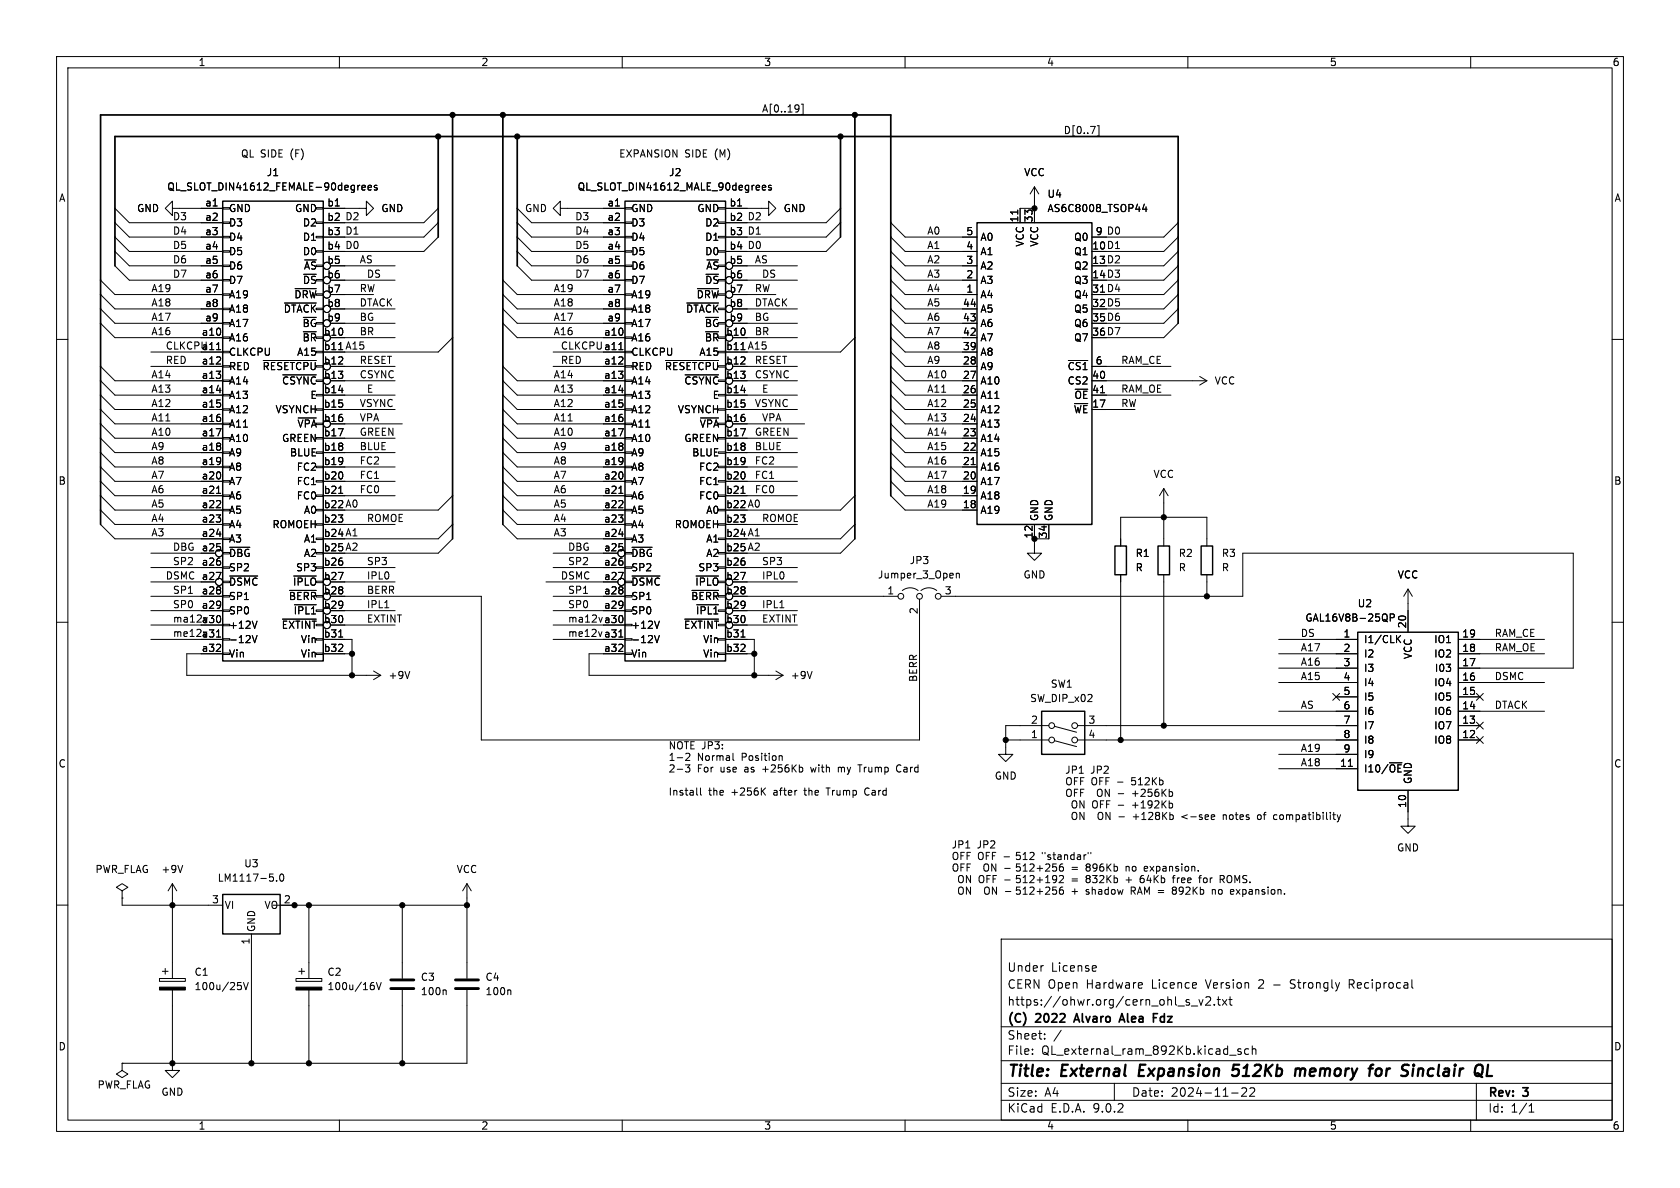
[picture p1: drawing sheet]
<svg xmlns="http://www.w3.org/2000/svg" width="297mm" height="210mm" viewBox="0 0 297 210" stroke-linecap="round" stroke-linejoin="round" font-family="sans-serif">
<g fill="none" stroke="#000" stroke-width=".18">
<path d="M10 10h277v190h-277zM12 12h273v186h-273zM60 10v2M110 10v2M141.2 18.7v.8M141.3 19.1l-.1 .1M141.7 18.4h.3v1.8h-.3M160 10v2M210 10v2M260 10v2M20.3 36.8l2.6 2.6h16.5M20.3 39.4l2.6 2.5h16.5"/>
<path d="M30.5 36.8v-1.2l-1.3 1.2 1.3 1.3v-1.3h8.9M39.4 36.7h1.2v.3h-1.2zM39.4 39.2h1.2v.3h-1.2zM55.9 36.7h1.2v.3h-1.2zM55.9 39.2h1.2v.3h-1.2zM57.1 36.8h7.7v-1.2l1.2 1.2-1.2 1.3v-1.3M64 33.2l.6-.1-.1-.3h-.3l-.2 .1v.6h.5M65.1 33.2l.6-.1-.1-.3h-.3l-.2 .1v.6h.5M66.6 32.8h-.3l-.1 .1v.2l.4 .1v.3h-.4M77.5 36.8l-2.6 2.6h-17.8M77.5 39.4l-2.6 2.5h-17.8M91.4 36.8l2.6 2.6h16.5"/>
<path d="M91.4 39.4l2.6 2.5h16.5M99.1 36.8v-1.2l-1.3 1.2 1.3 1.3v-1.3h11.4M110.5 36.7h1.3v.3h-1.3zM110.5 39.2h1.3v.3h-1.3zM127 36.7h1.3v.3h-1.3zM127 39.2h1.3v.3h-1.3zM128.3 36.8h7.6v-1.2l1.3 1.2-1.3 1.3v-1.3M134.8 33.2l.6-.1-.1-.3h-.3l-.2 .1v.6h.5M136.3 32.8h-.3l-.1 .1v.2l.4 .1v.3h-.4M148.6 36.8l-2.6 2.6h-17.7M148.6 39.4l-2.6 2.5h-17.7M157.5 39.4l2.5 2.5h12.7"/>
<path d="M179.9 37.1v.8M182.9 36.8h-2.6v2.6M182.9 33v6.4M182.9 33l-.8 1.3M182.9 33l.7 1.3M194 22.2h.3v1.8h-.3M202.3 36.1l-.3 .9h.8M202.6 36.6v.8M208.3 39.4l-2.6 2.5h-12.7M17.8 49.5l2.5 2.6h19.1M17.8 52.1l2.5 2.5h19.1M17.8 54.6l2.5 2.6h19.1"/>
<path d="M17.8 57.2l2.5 2.5h19.1M20.3 41.9l2.6 2.6h16.5M20.3 44.5l2.6 2.5h16.5M20.3 47l2.6 2.5h16.5M39.4 41.8h1.2v.2h-1.2zM39.4 44.3h1.2v.3h-1.2zM39.4 46.9h1.2v.2h-1.2zM39.4 49.4h1.2v.3h-1.2zM39.4 51.9h1.2v.3h-1.2zM39.4 54.5h1.2v.2h-1.2zM39.4 57h1.2v.3h-1.2zM39.4 59.6h1.2v.2h-1.2z"/>
<path d="M50.3 53.6h5.6M52.2 51h3.7M55.9 41.8h1.2v.2h-1.2zM55.9 44.3h1.2v.3h-1.2zM58.4 47h11.4M58.4 49.5h11.4M58.4 52.1h7.6M58.4 54.6h11.4M58.4 57.2h11.4M58.4 59.7h11.4M77.5 41.9l-2.6 2.6h-17.8M80 59.7l-2.5 2.5h-20.4"/>
<path d="M88.9 49.5l2.5 2.6h19.1M88.9 52.1l2.5 2.5h19.1M88.9 54.6l2.5 2.6h19.1M88.9 57.2l2.5 2.5h19.1M91.4 41.9l2.6 2.6h16.5M91.4 44.5l2.6 2.5h16.5M91.4 47l2.6 2.5h16.5M110.5 41.8h1.3v.2h-1.3zM110.5 44.3h1.3v.3h-1.3zM110.5 46.9h1.3v.2h-1.3zM110.5 49.4h1.3v.3h-1.3zM110.5 51.9h1.3v.3h-1.3z"/>
<path d="M110.5 54.5h1.3v.2h-1.3zM110.5 57h1.3v.3h-1.3zM110.5 59.6h1.3v.2h-1.3zM121.4 53.6h5.6M123.3 51h3.7M127 41.8h1.3v.2h-1.3zM127 44.3h1.3v.3h-1.3zM129.5 47h11.5M129.5 49.5h11.5M129.5 52.1h7.7M129.5 54.6h11.5M129.5 57.2h11.5"/>
<path d="M129.5 59.7h11.5M148.6 41.9l-2.6 2.6h-17.7M151.1 59.7l-2.5 2.5h-20.3M157.5 41.9l2.5 2.6h12.7M157.5 44.5l2.5 2.5h12.7M157.5 47l2.5 2.5h12.7M157.5 49.5l2.5 2.6h12.7M157.5 52.1l2.5 2.5h12.7M157.5 54.6l2.5 2.6h12.7M157.5 57.2l2.5 2.5h12.7M157.5 59.7l2.5 2.5h12.7M208.3 41.9l-2.6 2.6h-10.1"/>
<path d="M208.3 44.5l-2.6 2.5h-10.1M208.3 47l-2.6 2.5h-10.1M208.3 49.5l-2.6 2.6h-10.1M208.3 52.1l-2.6 2.5h-10.1M208.3 54.6l-2.6 2.6h-10.1M208.3 57.2l-2.6 2.5h-10.1M10 60h2M17.8 64.8l2.5 2.5h19.1M17.8 67.3l2.5 2.6h19.1M17.8 69.9l2.5 2.5h19.1M17.8 72.4l2.5 2.5h19.1M17.8 74.9l2.5 2.6h19.1"/>
<path d="M17.8 77.5l2.5 2.5h19.1M26.7 62.2h12.7M26.7 64.8h12.7M38.3 61.8h.7M39.4 62.1h1.2v.3h-1.2zM39.4 64.6h1.2v.3h-1.2zM39.4 67.2h1.2v.2h-1.2zM39.4 69.7h1.2v.3h-1.2zM39.4 72.3h1.2v.2h-1.2zM39.4 74.8h1.2v.3h-1.2zM39.4 77.3h1.2v.3h-1.2zM39.4 79.9h1.2v.2h-1.2z"/>
<path d="M46.5 63.7h9.4M50 66.3h5.9M52.7 73.9h3.2M55.9 62.1h1.2v.3h-1.2zM55.9 69.7h1.2v.3h-1.2zM55.9 72.3h1.2v.2h-1.2zM55.9 77.3h1.2v.3h-1.2zM55.9 79.9h1.2v.2h-1.2zM57.1 69.9h12.7M57.1 72.4h12.7M57.1 77.5h12.7M58.4 64.8h11.4"/>
<path d="M58.4 67.3h11.4M58.4 74.9h12.7M88.9 64.8l2.5 2.5h19.1M88.9 67.3l2.5 2.6h19.1M88.9 69.9l2.5 2.5h19.1M88.9 72.4l2.5 2.5h19.1M88.9 74.9l2.5 2.6h19.1M88.9 77.5l2.5 2.5h19.1M97.8 62.2h12.7M97.8 64.8h12.7M109.4 61.8h.7M110.5 62.1h1.3v.3h-1.3z"/>
<path d="M110.5 64.6h1.3v.3h-1.3zM110.5 67.2h1.3v.2h-1.3zM110.5 69.7h1.3v.3h-1.3zM110.5 72.3h1.3v.2h-1.3zM110.5 74.8h1.3v.3h-1.3zM110.5 77.3h1.3v.3h-1.3zM110.5 79.9h1.3v.2h-1.3zM117.7 63.7h9.3M121.1 66.3h5.9M123.8 73.9h3.2M127 62.1h1.3v.3h-1.3zM127 69.7h1.3v.3h-1.3z"/>
<path d="M127 72.3h1.3v.2h-1.3zM127 77.3h1.3v.3h-1.3zM127 79.9h1.3v.2h-1.3zM128.3 69.9h12.7M128.3 72.4h12.7M128.3 77.5h12.7M129.5 64.8h11.5M129.5 67.3h11.5M129.5 74.9h12.7M157.5 62.2l2.5 2.6h12.7M157.5 64.8l2.5 2.5h12.7M157.5 67.3l2.5 2.6h12.7"/>
<path d="M157.5 69.9l2.5 2.5h12.7M157.5 72.4l2.5 2.5h12.7M157.5 74.9l2.5 2.6h12.7M157.5 77.5l2.5 2.5h12.7M188.9 63.7h3.4M193 64.8h14M193 67.3h20.4M193 69.9h14M193 72.4h7.7M194.6 69.4h.7M212.1 66.5l1.3 .8M213.4 67.3l-1.3 .8"/>
<path d="M285 60h2M17.8 80l2.5 2.6h19.1M17.8 82.6l2.5 2.5h19.1M17.8 85.1l2.5 2.5h19.1M17.8 87.6l2.5 2.6h19.1M17.8 90.2l2.5 2.5h19.1M17.8 92.7l2.5 2.6h19.1M26.7 97.8h8.9M38.3 87.2h.7M39.4 82.4h1.2v.3h-1.2zM39.4 85h1.2v.2h-1.2zM39.4 87.5h1.2v.3h-1.2z"/>
<path d="M39.4 90h1.2v.3h-1.2zM39.4 92.6h1.2v.2h-1.2zM39.4 95.1h1.2v.3h-1.2zM39.4 97.7h1.2v.2h-1.2zM40.6 96.7h3.6M55.9 82.4h1.2v.3h-1.2zM55.9 85h1.2v.2h-1.2zM55.9 87.5h1.2v.3h-1.2zM55.9 90h1.2v.3h-1.2zM55.9 92.6h1.2v.2h-1.2zM55.9 95.1h1.2v.3h-1.2zM55.9 97.7h1.2v.2h-1.2z"/>
<path d="M57.1 80h12.7M57.1 82.6h12.7M57.1 85.1h12.7M57.1 87.6h12.7M57.1 92.7h12.7M59.9 87.2h.7M80 87.6l-2.5 2.6h-20.4M80 92.7l-2.5 2.6h-20.4M80 95.3l-2.5 2.5h-20.4M88.9 80l2.5 2.6h19.1M88.9 82.6l2.5 2.5h19.1M88.9 85.1l2.5 2.5h19.1"/>
<path d="M88.9 87.6l2.5 2.6h19.1M88.9 90.2l2.5 2.5h19.1M88.9 92.7l2.5 2.6h19.1M97.8 97.8h8.9M109.4 87.2h.7M110.5 82.4h1.3v.3h-1.3zM110.5 85h1.3v.2h-1.3zM110.5 87.5h1.3v.3h-1.3zM110.5 90h1.3v.3h-1.3zM110.5 92.6h1.3v.2h-1.3zM110.5 95.1h1.3v.3h-1.3zM110.5 97.7h1.3v.2h-1.3z"/>
<path d="M111.7 96.7h3.6M127 82.4h1.3v.3h-1.3zM127 85h1.3v.2h-1.3zM127 87.5h1.3v.3h-1.3zM127 90h1.3v.3h-1.3zM127 92.6h1.3v.2h-1.3zM127 95.1h1.3v.3h-1.3zM127 97.7h1.3v.2h-1.3zM128.3 80h12.7M128.3 82.6h12.7M128.3 85.1h12.7M128.3 87.6h12.7"/>
<path d="M128.3 92.7h12.7M131 87.2h.7M151.1 87.6l-2.5 2.6h-20.3M151.1 92.7l-2.5 2.6h-20.3M151.1 95.3l-2.5 2.5h-20.3M157.5 80l2.5 2.6h12.7M157.5 82.6l2.5 2.5h12.7M157.5 85.1l2.5 2.5h12.7M157.5 87.6l2.5 2.6h12.7M171.7 82.1h.7M182.9 92.7v5.1h1.2l-1.2 1.3-1.3-1.3h1.3M185.4 92.7v2.6h-2.5"/>
<path d="M198.1 96.5v-5.1h15.3v5.1M205.7 86.4l-.7 1.2M205.7 86.4l.8 1.2M205.7 86.4v10.1M10 110h2M26.7 100.3h12.7M26.7 105.4h12.7M26.7 108h12.7M26.7 110.5h12.7M26.7 113h12.7M26.7 102.9h8.9M38.3 112.6h.7"/>
<path d="M39.4 100.2h1.2v.3h-1.2zM39.4 102.7h1.2v.3h-1.2zM39.4 105.3h1.2v.2h-1.2zM39.4 107.8h1.2v.3h-1.2zM39.4 110.4h1.2v.2h-1.2zM39.4 112.9h1.2v.3h-1.2zM39.4 115.4h1.2v.3h-1.2zM39.4 115.6h-6.4v3.8h34.3M40.6 101.8h5M44.6 112.3l.4 1.3 .4-1.3M45.4 109.8l-.4 1.3M49.9 109.4h6"/>
<path d="M51.2 104.4h4.7M51.9 101.8h4M52 106.9h3.9M55.9 100.2h1.2v.3h-1.2zM55.9 112.9h1.2v.3h-1.2zM55.9 115.4h1.2v.3h-1.2zM57.1 100.3h12.7M57.1 113h5.1v6.4M57.1 115.6h5.1M58.4 105.4h26.7v25.4h77.5v-24.9M58.4 108h11.4M58.4 110.5h11.4"/>
<path d="M58.4 102.9h11.4M59.9 112.6h.7M66 118.6l1.3 .8M67.3 119.4l-1.3 .7M68 107.4h.7M72.4 118.7l-.4 1.3M96.5 102.9h10.2M97.8 100.3h12.7M97.8 105.4h12.7M97.8 108h12.7M97.8 110.5h12.7M97.8 113h12.7"/>
<path d="M109.4 112.6h.7M110.5 100.2h1.3v.3h-1.3zM110.5 102.7h1.3v.3h-1.3zM110.5 105.3h1.3v.2h-1.3zM110.5 107.8h1.3v.3h-1.3zM110.5 110.4h1.3v.2h-1.3zM110.5 112.9h1.3v.3h-1.3zM110.5 115.4h1.3v.3h-1.3zM110.5 115.6h-6.4v3.8h34.3M111.7 101.8h5M115.7 112.3l.4 1.3 .5-1.3M116.6 109.8l-.5 1.3"/>
<path d="M121.1 109.4h5.9M122.3 104.4h4.7M123 101.8h4M123.2 106.9h3.8M127 100.2h1.3v.3h-1.3zM127 112.9h1.3v.3h-1.3zM127 115.4h1.3v.3h-1.3zM128.3 100.3h12.7M128.3 113h5v6.4M128.3 115.6h5M129.5 105.4h29.2M129.5 108h11.5"/>
<path d="M129.5 110.5h11.5M129.5 102.9h11.5M131 112.6h.7M137.2 118.6l1.2 .8M137.9 107.4h.7M138.4 119.4l-1.2 .7M143.6 118.7l-.5 1.3M159.5 104.4a2.26 2.26 0 0 1 2.8 0M162.8 104.4a2.26 2.26 0 0 1 2.8 0M166.4 105.4h53.3v-7.6h58.4v20.3h-20.3M169.1 101.5l.1-.2 .3 .1 .1 .8M169.1 101.3v.9"/>
<path d="M198.1 101.6v29.2M205.7 101.6v26.7M213.4 101.6v3.8M226.1 113h13.9M226.1 115.6h13.9M226.1 118.1h13.9M245.2 109.9h.1M245.2 108.7v.9M245.8 109.2l.6-.1 .1-.1-.1-.3-.6-.2v1.3M247.1 112.9l.5 .7M247.6 112.3l-.7 .8M248.9 104.1l-.7 1.3"/>
<path d="M248.9 104.1l.8 1.3M248.9 104.1v7.7M257.8 113h15.2M257.8 115.6h15.2M285 110h2M121.2 135.2h.8l-.5 .5 .4 .1v.6l-.2 .1-.5-.1M121.9 133.3v.4l-.7 .7h.8M123.8 139.3v1.1l.2 .2M129.6 133.2v1l.2 .2M134.8 139.8l.5 .8M135.3 139.3l-.7 .7M137.9 133.6l.4 .2v.6"/>
<path d="M143.3 135.6l.2 .9M146 139.3h.8M148.2 135.6v.9M148.6 135.6l-.4 .1M151.7 135.2h.7M152 135.2v1.3M153.3 139.3a.68 .68 0 0 0-.4 .6 .68 .68 0 0 0 .4 .7M158.5 135.9l.2 .5 .3 .1 .3-.1M159.3 135.3l-.3-.1-.3 .1-.2 .4M177.8 130.8h7.6M185.4 128.3h-7.6v5.1h1.3l-1.3 1.2-1.3-1.2h1.3M186.4 130.9l3.9 1.1"/>
<path d="M186.4 128.4l3.9 1M190.5 130.8h49.5M190.5 128.3h49.5M226.1 120.7h13.9M226.1 125.7h13.9M226.1 133.4h13.9M226.1 135.9h13.9M235.6 122.6l1.2 1.2M236.2 123.2h3.8M236.8 122.6l-1.2 1.2M238.4 135.5h.7M248.9 139.7v6.4h1.3l-1.3 1.2-1.3-1.2h1.3"/>
<path d="M257.8 130.8h3.8M257.8 128.3h3.8M257.8 120.7h15.2M257.8 123.2h3.8M257.8 125.7h15.2M261 130.2l1.2 1.2M261 127.7l1.2 1.2M261 122.6l1.2 1.2M262.2 130.2l-1.2 1.2M262.2 127.7l-1.2 1.2M262.2 122.6l-1.2 1.2M21.6 157.5l1-.7-1-.6-1 .6 1 .7v1.3"/>
<path d="M21.6 158.8h.1M21.6 158.8v1.2h17.8M30.5 156.2v16.8M30.5 156.2l-.8 1.3M30.5 156.2l.7 1.3M32.3 153l-.4 1.2M48.9 155.7v.1M49.6 154.6l.1-.1a.68 .68 0 0 1 .5 .6 .68 .68 0 0 1-.5 .7l-.1-.1-.2-.4zM82.5 156.2v16.8M82.5 156.2l-.7 1.3M82.5 156.2l.8 1.3M123.2 140.5l.2 .1"/>
<path d="M182 151.9h.8M182.8 150.8v.4M186.7 154.9v.8M186.8 155.3l-.1 .1M187.3 154.9l.5-.1 .2 .3-.8 .9h.8M187.6 152.7l-.1 .1a.86 .86 0 0 0 0 1.2l.5-.1v-.5l-.2-.2-.4 .1-.1 .1M187.9 156.8l-.4 .1a.86 .86 0 0 0 0 1.2l.5-.1v-.5l-.2-.2-.4 .1-.1 .1M192 151.1l-.2 .1M192.4 150.7v.2M192.8 150.7v.2M200.3 144.4h1M207.2 155.2h.5"/>
<path d="M207.4 154.9v1.1M207.5 156.8l-.3 .3 .3 .3-.2 .1-.1 .3 .3 .3M209.9 144l-1 .4 1 .4M211.8 153.9v.1M211.9 155.2h.5M212.4 154.8l-.3 .1v1.1M214.3 157.2v.9M214.7 157.2l-.4 .2M216 155.4l.4 .6M216.3 144v.9M216.3 144.1l.3-.1 .2 .2M216.3 154.8h-.6v1.2"/>
<path d="M216.3 155.4h-.6M217.6 158h.5M217.6 157.3h.5M218.1 157.5l-.6 .2M222.4 144.1l.1-.1 .4 .1 .1 .5-.2 .2-.3 .1-.1-.1zM225.6 144l.1 .1M225.7 144.8l-.1 .1M237 144l-.3 .9M10 160h2M28.2 173h4.6v.5h-4.6zM28.7 171.7h1M29.2 171.2v1"/>
<path d="M30.5 175v14.2h1.2l-1.2 1.3-1.3-1.3h1.3M42 173.7h.6M42.4 174.2l.3 .2v.3l-.3 .3M43 173.7l.5 1.3 .4-1.3M44.4 165.1v22.9M48.3 160h34.2M52.3 173h4.6v.5h-4.6zM52.8 171.7h1M53.3 171.2v1M54.6 160v13M54.6 175v13M65.8 173.7h.3"/>
<path d="M65.9 174.2l.3 .2v.3l-.3 .3M66.5 173.7l.5 1.3 .4-1.3M71.1 160v13M71.1 175v13M78.7 175l.2 .2v.6M82.5 175v13h-60.9M90.1 175l.2 .2v.6M177 166h108v32h-108zM184.3 170.7h.2M193.6 170.7l.2 .4-.7 .1M193.7 171.6l-.1 .1M201.7 173.7l.3 .4-.8 .1"/>
<path d="M201.9 174.6l-.2 .1M209.9 177.2l.3 .1 .1 .2-.2 .2h-.3M209.9 176.7l.3 .1M210.6 177.8h1.1M212 176.7l.3 1 .4-1M213.2 176.3l.5-.1 .3 .1v.3l-.9 1.1h.9M214.7 177.6v.1M215.2 176.7h.5M215.4 176.2v1.3l.3 .2M216.1 176.7l.8 1M216.9 176.7l-.8 1M217.2 176.7h.6"/>
<path d="M217.5 176.2v1.3l.3 .2M228.1 174.6l.2 .1M228.2 173.3l-.1 .2 .1 .3M238.5 174h.6M239.1 173.2h-.6v1.5M249.7 174.6l.1 .1M285 160h2M21.6 188v1.2l1 .7-1 .6-1-.6 1-.7M21.6 188h.1M60 198v2M110 198v2M160 198v2"/>
<path d="M177 194.5h108M177 191.5h108M177 187.5h108M177 181.5h108M182.5 186.3v.1M182.5 185.5v.1M184.7 183.6v.1M184.7 182.8v.1M187.6 182.1l-1.3 2M197 191.5v3M210 198v2M217.4 186.5h1.1"/>
<path d="M217.7 193.2h1.2M219.4 185.5l-.4-.1-.2 .2 .1 .2 .5 .2v.3h-.6M219.5 192.4l.6-.1 .2 .1 .1 .3-.9 1.1h.9M220.7 185.5l-.4-.1-.3 .3v.4l.2 .2h.5M221 192.4l.5-.1 .2 .1 .1 .3-.9 1.1h.9M221.4 185.5l.2-.1 .4 .1v.9M221.4 184.9v1.5M260 198v2M261 191.5v6.5M270.3 196.6h.9M270.3 195.5l.4-.4v1.5"/>
<circle cx="38.7" cy="97.8" r=".63"/>
<circle cx="109.9" cy="97.8" r=".63"/>
<circle cx="38.7" cy="102.9" r=".63"/>
<circle cx="57.8" cy="107.9" r=".63"/>
<circle cx="109.9" cy="102.9" r=".63"/>
<circle cx="128.9" cy="107.9" r=".63"/>
<circle cx="159.3" cy="105.4" r=".51"/>
<circle cx="162.6" cy="105.4" r=".51"/>
<circle cx="165.9" cy="105.4" r=".51"/>
<circle cx="185.9" cy="128.3" r=".51"/>
<circle cx="185.9" cy="130.8" r=".51"/>
<circle cx="190" cy="130.8" r=".51"/>
<circle cx="190" cy="128.3" r=".51"/>
</g>
<path d="M201.6 188.2l-.3 2h1M217.8 190l.3 .2 .6-.1M219.1 188.2h-1l-.2 1 .3-.2 .7 .1M229.1 189.1a.49 .49 0 0 1 .8 .1M229.1 188.9l-.2 1.3M229.9 189.2l-.1 1M230.7 189a.5 .5 0 0 0-.8 .2M242.8 188.2l-.4 .1-.1 .2M243.5 189a.5 .5 0 0 1 .8 .3l-.1 .5a.6 .6 0 0 1-.9 .3M250.8 188.9l-.2 1.3M251.4 188.9l-.6 .2M262.8 190.2h1" fill="none" stroke="#000" stroke-width=".4"/>
<g fill="none" stroke="#000" stroke-width=".3">
<path d="M77.5 24.1v17.8M80 20.3v75M88.9 20.3v72.4M91.4 24.1v22.9M148.6 24.1v17.8M151.1 20.3v75M20.3 47v-22.9h188v33.1M157.5 87.6v-67.3h-139.7v72.4M190.3 179.2l-.5 1.5M203.9 179.9h.5M203.9 179.2h.7M205.2 179.8v.7"/>
<path d="M190 180.3h.7M197.8 180.7l.5-1.5 .5 1.5M198 180.3h.7"/>
</g>
<path d="M39.4 35.6h17.7v81.2h-17.7zM110.5 35.6h17.8v81.2h-17.8zM172.7 39.4h20.3v53.3h-20.3zM197.1 96.5h2v5.1h-2zM204.7 96.5h2.1v5.1h-2.1zM212.3 96.5h2.1v5.1h-2.1zM240 111.8h17.8v27.9h-17.8zM184.1 125.7h7.7v7.7h-7.7zM39.4 158.1h10.1v7h-10.1z" fill="none" stroke="#000" stroke-width=".25"/>
<g fill="#000" stroke="#000" stroke-width=".18">
<path d="M28.2 174.5h4.6v.5h-4.6zM52.3 174.5h4.6v.5h-4.6z"/>
<circle cx="77.5" cy="24.1" r=".46"/>
<circle cx="80" cy="20.3" r=".46"/>
<circle cx="88.9" cy="20.3" r=".46"/>
<circle cx="91.4" cy="24.1" r=".46"/>
<circle cx="148.6" cy="24.1" r=".46"/>
<circle cx="151.1" cy="20.3" r=".46"/>
<circle cx="182.9" cy="36.8" r=".46"/>
<circle cx="182.9" cy="95.3" r=".46"/>
<circle cx="205.7" cy="91.4" r=".46"/>
<circle cx="62.2" cy="115.6" r=".46"/>
<circle cx="62.2" cy="119.4" r=".46"/>
<circle cx="133.3" cy="115.6" r=".46"/>
<circle cx="133.3" cy="119.4" r=".46"/>
<circle cx="213.4" cy="105.4" r=".46"/>
<circle cx="177.8" cy="130.8" r=".46"/>
<circle cx="198.1" cy="130.8" r=".46"/>
<circle cx="205.7" cy="128.3" r=".46"/>
<circle cx="30.5" cy="160" r=".46"/>
<circle cx="52.1" cy="160" r=".46"/>
<circle cx="54.6" cy="160" r=".46"/>
<circle cx="71.1" cy="160" r=".46"/>
<circle cx="82.5" cy="160" r=".46"/>
<circle cx="30.5" cy="188" r=".46"/>
<circle cx="44.4" cy="188" r=".46"/>
<circle cx="54.6" cy="188" r=".46"/>
<circle cx="71.1" cy="188" r=".46"/>
</g>
<path d="M69.1 173.2h4.1M69.1 174.8h4.1M80.5 173.2h4.1M80.5 174.8h4.1" fill="none" stroke="#000" stroke-width=".51"/>
<g font-size="2.8">
<text x="178" y="190.9">Title:</text>
<text x="187.7" y="190.9">External</text>
<text x="202.2" y="190.9">Expansion</text>
<text x="219.5" y="190.9">512Kb</text>
<text x="231.4" y="190.9">memory</text>
<text x="245.3" y="190.9">for</text>
<text x="251.8" y="190.9">Sinclair</text>
</g>
<g font-size="2.1">
<text x="178" y="172">Under</text>
<text x="185.8" y="172">License</text>
<text x="178" y="178">https://ohwr.org/cern_ohl_s_v2.txt</text>
<text x="178" y="175">CERN Open</text>
<text x="192.1" y="175">Hardware</text>
<text x="203.8" y="175">Licence</text>
<text x="213.5" y="175">Version</text>
<text x="222.9" y="175">2</text>
<text x="225.7" y="175">-</text>
<text x="228.8" y="175">Strongly</text>
<text x="239.3" y="175">Reciprocal</text>
<text x="178" y="184">Sheet:</text>
<text x="178" y="181.2">(C)</text>
<text x="183.2" y="181.2">2022</text>
<text x="190.7" y="181.2">Alvaro</text>
<text x="199.3" y="181.2">Alea</text>
<text x="205.8" y="181.2">Fdz</text>
<text x="178" y="186.7">File:</text>
<text x="184.1" y="186.7">QL_external_ram_892Kb.kicad_sch</text>
<text x="178" y="196.9">KiCad</text>
<text x="178" y="194.1">Size:</text>
<text x="184.7" y="194.1">A4</text>
<text x="185.7" y="196.9">E.D.A.</text>
<text x="193.3" y="196.9">9.0.2</text>
<text x="200" y="194.1">Date:</text>
<text x="207" y="194.1">2024-11-22</text>
<text x="263" y="194.3">Rev:</text>
<text x="263" y="196.9">Id:</text>
<text x="267.1" y="196.9">1/1</text>
<text x="269.4" y="194.3">3</text>
</g>
<g font-size="1.8">
<text x="35" y="11.9">1</text>
<text x="85" y="11.9">2</text>
<text x="135" y="11.9">3</text>
<text x="185" y="11.9">4</text>
<text x="235" y="11.9">5</text>
<text x="285" y="11.9">6</text>
<text x="134.6" y="20">A[0..19]</text>
<text x="188" y="23.8">D[0..7]</text>
<text x="42.5" y="28">QL SIDE</text>
<text x="51.4" y="28">(F)</text>
<text x="109.4" y="28">EXPANSION</text>
<text x="121.1" y="28">SIDE</text>
<text x="126.5" y="28">(M)</text>
<text x="10.3" y="35.9">A</text>
<text x="29.5" y="33.9">QL_SLOT_DIN41612_FEMALE-90degrees</text>
<text x="47.1" y="31.3">J1</text>
<text x="102" y="33.9">QL_SLOT_DIN41612_MALE_90degrees</text>
<text x="118.2" y="31.3">J2</text>
<text x="181" y="31.3">VCC</text>
<text x="185.1" y="35.2">U4</text>
<text x="285.3" y="35.9">A</text>
<text x="24.1" y="37.7">GND</text>
<text x="30.5" y="39">D3</text>
<text x="30.5" y="41.6">D4</text>
<text x="36.2" y="36.6">a1</text>
<text x="36.2" y="39.1">a2</text>
<text x="36.2" y="41.7">a3</text>
<text x="40.4" y="37.7">GND</text>
<text x="40.4" y="40.2">D3</text>
<text x="52.1" y="37.7">GND</text>
<text x="53.5" y="40.2">D2</text>
<text x="57.8" y="36.6">b1</text>
<text x="57.8" y="39.1">b2 D2</text>
<text x="57.8" y="41.7">b3 D1</text>
<text x="57.8" y="39.1">b2</text>
<text x="57.8" y="41.7">b3</text>
<text x="67.3" y="37.7">GND</text>
<text x="92.7" y="37.7">GND</text>
<text x="101.6" y="39">D3</text>
<text x="101.6" y="41.6">D4</text>
<text x="107.3" y="36.6">a1</text>
<text x="107.3" y="39.1">a2</text>
<text x="107.3" y="41.7">a3</text>
<text x="111.5" y="37.7">GND</text>
<text x="111.5" y="40.2">D3</text>
<text x="123.2" y="37.7">GND</text>
<text x="124.6" y="40.2">D2</text>
<text x="128.9" y="36.6">b1</text>
<text x="128.9" y="39.1">b2 D2</text>
<text x="128.9" y="41.7">b3 D1</text>
<text x="128.9" y="39.1">b2</text>
<text x="128.9" y="41.7">b3</text>
<text x="138.4" y="37.7">GND</text>
<text x="163.8" y="41.6">A0</text>
<text x="170.7" y="41.7">5</text>
<text x="180.1" y="39.4" transform="rotate(-90 180.1 39.4)">11</text>
<text x="182.6" y="39.4" transform="rotate(-90 182.6 39.4)">33</text>
<text x="185.1" y="37.7">AS6C8008_TSOP44</text>
<text x="193.6" y="41.7">9 D0</text>
<text x="193.6" y="41.7">9</text>
<text x="30.5" y="44.1">D5</text>
<text x="30.5" y="46.6">D6</text>
<text x="36.2" y="44.2">a4</text>
<text x="36.2" y="46.7">a5</text>
<text x="40.4" y="42.8">D4</text>
<text x="40.4" y="45.3">D5</text>
<text x="40.4" y="47.9">D6</text>
<text x="53.5" y="42.8">D1</text>
<text x="53.5" y="45.3">D0</text>
<text x="53.6" y="47.9">~{AS}</text>
<text x="57.8" y="44.2">b4 D0</text>
<text x="57.8" y="46.7">b5</text>
<text x="57.8" y="44.2">b4</text>
<text x="63.5" y="46.6">AS</text>
<text x="101.6" y="46.6">D6</text>
<text x="101.6" y="44.1">D5</text>
<text x="107.3" y="44.2">a4</text>
<text x="107.3" y="46.7">a5</text>
<text x="111.5" y="42.8">D4</text>
<text x="111.5" y="45.3">D5</text>
<text x="111.5" y="47.9">D6</text>
<text x="124.6" y="42.8">D1</text>
<text x="124.6" y="45.3">D0</text>
<text x="124.8" y="47.9">~{AS}</text>
<text x="128.9" y="44.2">b4 D0</text>
<text x="128.9" y="46.7">b5</text>
<text x="128.9" y="44.2">b4</text>
<text x="133.3" y="46.6">AS</text>
<text x="163.8" y="44.1">A1</text>
<text x="163.8" y="46.6">A2</text>
<text x="170.7" y="44.2">4</text>
<text x="170.7" y="46.7">3</text>
<text x="173.2" y="42.8">A0</text>
<text x="173.2" y="45.3">A1</text>
<text x="173.2" y="47.9">A2</text>
<text x="181.2" y="43.7" transform="rotate(-90 181.2 43.7)">VCC</text>
<text x="183.7" y="43.7" transform="rotate(-90 183.7 43.7)">VCC</text>
<text x="189.8" y="42.8">Q0</text>
<text x="189.8" y="45.3">Q1</text>
<text x="189.8" y="47.9">Q2</text>
<text x="193" y="44.2">10 D1</text>
<text x="193" y="46.7">13 D2</text>
<text x="193" y="44.2">10</text>
<text x="193" y="46.7">13</text>
<text x="26.7" y="51.7">A19</text>
<text x="30.5" y="49.2">D7</text>
<text x="36.2" y="49.3">a6</text>
<text x="36.2" y="51.8">a7</text>
<text x="40.4" y="50.4">D7</text>
<text x="40.4" y="52.9">A19</text>
<text x="51.9" y="52.9">~{DRW}</text>
<text x="53.5" y="50.4">~{DS}</text>
<text x="57.8" y="49.3">b6</text>
<text x="57.8" y="51.8">b7</text>
<text x="63.5" y="51.7">RW</text>
<text x="64.8" y="49.2">DS</text>
<text x="97.8" y="51.7">A19</text>
<text x="101.6" y="49.2">D7</text>
<text x="107.3" y="49.3">a6</text>
<text x="107.3" y="51.8">a7</text>
<text x="111.5" y="50.4">D7</text>
<text x="111.5" y="52.9">A19</text>
<text x="123.1" y="52.9">~{DRW}</text>
<text x="124.6" y="50.4">~{DS}</text>
<text x="128.9" y="49.3">b6</text>
<text x="128.9" y="51.8">b7</text>
<text x="133.3" y="51.7">RW</text>
<text x="134.6" y="49.2">DS</text>
<text x="163.8" y="51.7">A4</text>
<text x="163.8" y="49.2">A3</text>
<text x="170.7" y="49.3">2</text>
<text x="170.7" y="51.8">1</text>
<text x="173.2" y="50.4">A3</text>
<text x="173.2" y="52.9">A4</text>
<text x="189.8" y="50.4">Q3</text>
<text x="189.8" y="52.9">Q4</text>
<text x="193" y="49.3">14 D3</text>
<text x="193" y="51.8">31 D4</text>
<text x="193" y="49.3">14</text>
<text x="193" y="51.8">31</text>
<text x="26.7" y="59.3">A16</text>
<text x="26.7" y="56.8">A17</text>
<text x="26.7" y="54.3">A18</text>
<text x="35.6" y="59.4">a10</text>
<text x="36.2" y="54.4">a8</text>
<text x="36.2" y="56.9">a9</text>
<text x="40.4" y="55.5">A18</text>
<text x="40.4" y="58">A17</text>
<text x="50.1" y="55.5">~{DTACK}</text>
<text x="53.4" y="58">~{BG}</text>
<text x="57.2" y="59.4">b10</text>
<text x="57.8" y="54.4">b8</text>
<text x="57.8" y="56.9">b9</text>
<text x="63.5" y="54.3">DTACK</text>
<text x="63.5" y="59.3">BR</text>
<text x="63.5" y="56.8">BG</text>
<text x="97.8" y="59.3">A16</text>
<text x="97.8" y="54.3">A18</text>
<text x="97.8" y="56.8">A17</text>
<text x="106.7" y="59.4">a10</text>
<text x="107.3" y="54.4">a8</text>
<text x="107.3" y="56.9">a9</text>
<text x="111.5" y="55.5">A18</text>
<text x="111.5" y="58">A17</text>
<text x="121.2" y="55.5">~{DTACK}</text>
<text x="124.5" y="58">~{BG}</text>
<text x="128.3" y="59.4">b10</text>
<text x="128.9" y="54.4">b8</text>
<text x="128.9" y="56.9">b9</text>
<text x="133.3" y="59.3">BR</text>
<text x="133.3" y="54.3">DTACK</text>
<text x="133.3" y="56.8">BG</text>
<text x="163.8" y="54.3">A5</text>
<text x="163.8" y="59.3">A7</text>
<text x="163.8" y="56.8">A6</text>
<text x="170.1" y="54.4">44</text>
<text x="170.1" y="56.9">43</text>
<text x="170.1" y="59.4">42</text>
<text x="173.2" y="55.5">A5</text>
<text x="173.2" y="58">A6</text>
<text x="189.8" y="55.5">Q5</text>
<text x="189.8" y="58">Q6</text>
<text x="193" y="54.4">32 D5</text>
<text x="193" y="56.9">35 D6</text>
<text x="193" y="59.4">36 D7</text>
<text x="193" y="54.4">32</text>
<text x="193" y="56.9">35</text>
<text x="193" y="59.4">36</text>
<text x="29.2" y="61.9">CLKCPU</text>
<text x="29.2" y="64.4">RED</text>
<text x="35.6" y="62">a11</text>
<text x="35.6" y="64.5">a12</text>
<text x="40.4" y="60.6">A16</text>
<text x="40.4" y="63.1">CLKCPU</text>
<text x="40.4" y="65.6">RED</text>
<text x="46.3" y="65.6">~{RESETCPU}</text>
<text x="52.4" y="63.1">A15</text>
<text x="53.4" y="60.6">~{BR}</text>
<text x="57.2" y="62">b11 A15</text>
<text x="57.2" y="64.5">b12</text>
<text x="57.2" y="62">b11</text>
<text x="63.5" y="64.4">RESET</text>
<text x="99.1" y="64.4">RED</text>
<text x="99.1" y="61.9">CLKCPU a11</text>
<text x="106.7" y="64.5">a12</text>
<text x="106.7" y="62">a11</text>
<text x="111.5" y="60.6">A16</text>
<text x="111.5" y="63.1">CLKCPU</text>
<text x="111.5" y="65.6">RED</text>
<text x="117.4" y="65.6">~{RESETCPU}</text>
<text x="123.5" y="63.1">A15</text>
<text x="124.5" y="60.6">~{BR}</text>
<text x="128.3" y="62">b11 A15</text>
<text x="128.3" y="64.5">b12</text>
<text x="128.3" y="62">b11</text>
<text x="133.3" y="64.4">RESET</text>
<text x="163.8" y="61.9">A8</text>
<text x="163.8" y="64.4">A9</text>
<text x="170.1" y="62">39</text>
<text x="170.1" y="64.5">28</text>
<text x="173.2" y="60.6">A7</text>
<text x="173.2" y="63.1">A8</text>
<text x="173.2" y="65.6">A9</text>
<text x="188.6" y="65.6">~{CS1}</text>
<text x="189.8" y="60.6">Q7</text>
<text x="193.6" y="64.5">6</text>
<text x="198.1" y="64.4">RAM_CE</text>
<text x="26.7" y="67">A14</text>
<text x="26.7" y="69.5">A13</text>
<text x="35.6" y="67.1">a13</text>
<text x="35.6" y="69.6">a14</text>
<text x="40.4" y="68.2">A14</text>
<text x="40.4" y="70.7">A13</text>
<text x="49.8" y="68.2">~{CSYNC}</text>
<text x="54.8" y="70.7">E</text>
<text x="57.2" y="67.1">b13</text>
<text x="57.2" y="69.6">b14</text>
<text x="63.5" y="67">CSYNC</text>
<text x="64.8" y="69.5">E</text>
<text x="97.8" y="67">A14</text>
<text x="97.8" y="69.5">A13</text>
<text x="106.7" y="67.1">a13</text>
<text x="106.7" y="69.6">a14</text>
<text x="111.5" y="68.2">A14</text>
<text x="111.5" y="70.7">A13</text>
<text x="120.9" y="68.2">~{CSYNC}</text>
<text x="125.9" y="70.7">E</text>
<text x="128.3" y="67.1">b13</text>
<text x="128.3" y="69.6">b14</text>
<text x="133.3" y="67">CSYNC</text>
<text x="134.6" y="69.5">E</text>
<text x="163.8" y="67">A10</text>
<text x="163.8" y="69.5">A11</text>
<text x="170.1" y="67.1">27</text>
<text x="170.1" y="69.6">26</text>
<text x="173.2" y="68.2">A10</text>
<text x="173.2" y="70.7">A11</text>
<text x="188.6" y="68.2">CS2</text>
<text x="189.8" y="70.7">~{OE}</text>
<text x="193" y="67.1">40</text>
<text x="193" y="69.6">41</text>
<text x="198.1" y="69.5">RAM_OE</text>
<text x="214.6" y="68.2">VCC</text>
<text x="26.7" y="74.6">A11</text>
<text x="26.7" y="72">A12</text>
<text x="26.7" y="77.1">A10</text>
<text x="35.6" y="72.1">a15</text>
<text x="35.6" y="74.7">a16</text>
<text x="35.6" y="77.2">a17</text>
<text x="40.4" y="73.3">A12</text>
<text x="40.4" y="75.8">A11</text>
<text x="48.6" y="73.3">VSYNCH</text>
<text x="52.5" y="75.8">~{VPA}</text>
<text x="57.2" y="72.1">b15</text>
<text x="57.2" y="74.7">b16</text>
<text x="57.2" y="77.2">b17</text>
<text x="63.5" y="72">VSYNC</text>
<text x="63.5" y="77.1">GREEN</text>
<text x="63.5" y="74.6">VPA</text>
<text x="97.8" y="74.6">A11</text>
<text x="97.8" y="72">A12</text>
<text x="97.8" y="77.1">A10</text>
<text x="106.7" y="72.1">a15</text>
<text x="106.7" y="74.7">a16</text>
<text x="106.7" y="77.2">a17</text>
<text x="111.5" y="73.3">A12</text>
<text x="111.5" y="75.8">A11</text>
<text x="119.7" y="73.3">VSYNCH</text>
<text x="123.6" y="75.8">~{VPA}</text>
<text x="128.3" y="72.1">b15</text>
<text x="128.3" y="74.7">b16</text>
<text x="128.3" y="77.2">b17</text>
<text x="133.3" y="77.1">GREEN</text>
<text x="133.3" y="72">VSYNC</text>
<text x="134.6" y="74.6">VPA</text>
<text x="163.8" y="77.1">A14</text>
<text x="163.8" y="72">A12</text>
<text x="163.8" y="74.6">A13</text>
<text x="170.1" y="72.1">25</text>
<text x="170.1" y="74.7">24</text>
<text x="170.1" y="77.2">23</text>
<text x="173.2" y="73.3">A12</text>
<text x="173.2" y="75.8">A13</text>
<text x="189.7" y="73.3">~{WE}</text>
<text x="193" y="72.1">17</text>
<text x="198.1" y="72">RW</text>
<text x="26.7" y="79.7">A9</text>
<text x="26.7" y="82.2">A8</text>
<text x="35.6" y="79.8">a18</text>
<text x="35.6" y="82.3">a19</text>
<text x="40.4" y="78.3">A10</text>
<text x="40.4" y="80.9">A9</text>
<text x="40.4" y="83.4">A8</text>
<text x="49.8" y="78.3">GREEN</text>
<text x="51.2" y="80.9">BLUE</text>
<text x="52.4" y="83.4">FC2</text>
<text x="57.2" y="79.8">b18</text>
<text x="57.2" y="82.3">b19</text>
<text x="63.5" y="82.2">FC2</text>
<text x="63.5" y="79.7">BLUE</text>
<text x="97.8" y="79.7">A9</text>
<text x="97.8" y="82.2">A8</text>
<text x="106.7" y="79.8">a18</text>
<text x="106.7" y="82.3">a19</text>
<text x="111.5" y="78.3">A10</text>
<text x="111.5" y="80.9">A9</text>
<text x="111.5" y="83.4">A8</text>
<text x="120.9" y="78.3">GREEN</text>
<text x="122.3" y="80.9">BLUE</text>
<text x="123.5" y="83.4">FC2</text>
<text x="128.3" y="79.8">b18</text>
<text x="128.3" y="82.3">b19</text>
<text x="133.3" y="79.7">BLUE</text>
<text x="133.3" y="82.2">FC2</text>
<text x="163.8" y="82.2">A16</text>
<text x="163.8" y="79.7">A15</text>
<text x="170.1" y="79.8">22</text>
<text x="170.1" y="82.3">21</text>
<text x="173.2" y="78.3">A14</text>
<text x="173.2" y="80.9">A15</text>
<text x="173.2" y="83.4">A16</text>
<text x="10.3" y="85.9">B</text>
<text x="26.7" y="89.8">A5</text>
<text x="26.7" y="87.3">A6</text>
<text x="26.7" y="84.7">A7</text>
<text x="35.6" y="84.8">a20</text>
<text x="35.6" y="87.4">a21</text>
<text x="35.6" y="89.9">a22</text>
<text x="40.4" y="86">A7</text>
<text x="40.4" y="88.5">A6</text>
<text x="52.4" y="86">FC1</text>
<text x="52.4" y="88.5">FC0</text>
<text x="57.2" y="84.8">b20</text>
<text x="57.2" y="87.4">b21</text>
<text x="57.2" y="89.9">b22 A0</text>
<text x="57.2" y="89.9">b22</text>
<text x="63.5" y="84.7">FC1</text>
<text x="63.5" y="87.3">FC0</text>
<text x="97.8" y="89.8">A5</text>
<text x="97.8" y="87.3">A6</text>
<text x="97.8" y="84.7">A7</text>
<text x="106.7" y="84.8">a20</text>
<text x="106.7" y="87.4">a21</text>
<text x="106.7" y="89.9">a22</text>
<text x="111.5" y="86">A7</text>
<text x="111.5" y="88.5">A6</text>
<text x="123.5" y="86">FC1</text>
<text x="123.5" y="88.5">FC0</text>
<text x="128.3" y="84.8">b20</text>
<text x="128.3" y="87.4">b21</text>
<text x="128.3" y="89.9">b22 A0</text>
<text x="128.3" y="89.9">b22</text>
<text x="133.3" y="84.7">FC1</text>
<text x="133.3" y="87.3">FC0</text>
<text x="163.8" y="84.7">A17</text>
<text x="163.8" y="89.8">A19</text>
<text x="163.8" y="87.3">A18</text>
<text x="170.1" y="84.8">20</text>
<text x="170.1" y="87.4">19</text>
<text x="170.1" y="89.9">18</text>
<text x="173.2" y="86">A17</text>
<text x="173.2" y="88.5">A18</text>
<text x="203.8" y="84.7">VCC</text>
<text x="285.3" y="85.9">B</text>
<text x="26.7" y="92.4">A4</text>
<text x="26.7" y="94.9">A3</text>
<text x="35.6" y="92.5">a23</text>
<text x="35.6" y="95">a24</text>
<text x="40.4" y="91">A5</text>
<text x="40.4" y="93.6">A4</text>
<text x="48.1" y="93.6">ROMOEH</text>
<text x="53.6" y="91">A0</text>
<text x="57.2" y="92.5">b23</text>
<text x="57.2" y="95">b24 A1</text>
<text x="57.2" y="95">b24</text>
<text x="64.8" y="92.4">ROMOE</text>
<text x="97.8" y="94.9">A3</text>
<text x="97.8" y="92.4">A4</text>
<text x="106.7" y="92.5">a23</text>
<text x="106.7" y="95">a24</text>
<text x="111.5" y="91">A5</text>
<text x="111.5" y="93.6">A4</text>
<text x="119.2" y="93.6">ROMOEH</text>
<text x="124.8" y="91">A0</text>
<text x="128.3" y="92.5">b23</text>
<text x="128.3" y="95">b24 A1</text>
<text x="128.3" y="95">b24</text>
<text x="134.6" y="92.4">ROMOE</text>
<text x="173.2" y="91">A19</text>
<text x="182.6" y="95.3" transform="rotate(-90 182.6 95.3)">12</text>
<text x="183.7" y="92.2" transform="rotate(-90 183.7 92.2)">GND</text>
<text x="185.2" y="95.3" transform="rotate(-90 185.2 95.3)">34</text>
<text x="186.3" y="92.2" transform="rotate(-90 186.3 92.2)">GND</text>
<text x="30.5" y="100">SP2</text>
<text x="30.5" y="97.4">DBG</text>
<text x="35.6" y="97.5">a25</text>
<text x="35.6" y="100.1">a26</text>
<text x="40.4" y="96.1">A3</text>
<text x="40.4" y="98.7">~{DBG}</text>
<text x="40.4" y="101.2">SP2</text>
<text x="52.2" y="101.2">SP3</text>
<text x="53.6" y="96.1">A1</text>
<text x="53.6" y="98.7">A2</text>
<text x="57.2" y="97.5">b25 A2</text>
<text x="57.2" y="100.1">b26</text>
<text x="57.2" y="97.5">b25</text>
<text x="64.8" y="100">SP3</text>
<text x="100.3" y="97.4">DBG</text>
<text x="100.3" y="100">SP2</text>
<text x="106.7" y="97.5">a25</text>
<text x="106.7" y="100.1">a26</text>
<text x="111.5" y="96.1">A3</text>
<text x="111.5" y="98.7">~{DBG}</text>
<text x="111.5" y="101.2">SP2</text>
<text x="123.4" y="101.2">SP3</text>
<text x="124.8" y="96.1">A1</text>
<text x="124.8" y="98.7">A2</text>
<text x="128.3" y="97.5">b25 A2</text>
<text x="128.3" y="100.1">b26</text>
<text x="128.3" y="97.5">b25</text>
<text x="134.6" y="100">SP3</text>
<text x="160.7" y="99.9">JP3</text>
<text x="200.7" y="98.7">R1</text>
<text x="200.7" y="101.2">R</text>
<text x="208.3" y="98.7">R2</text>
<text x="208.3" y="101.2">R</text>
<text x="215.9" y="98.7">R3</text>
<text x="215.9" y="101.2">R</text>
<text x="29.2" y="102.5">DSMC a27</text>
<text x="30.5" y="105.1">SP1</text>
<text x="30.5" y="107.6">SP0</text>
<text x="35.6" y="105.2">a28</text>
<text x="35.6" y="107.7">a29</text>
<text x="35.6" y="102.6">a27</text>
<text x="40.4" y="103.7">~{DSMC}</text>
<text x="40.4" y="106.3">SP1</text>
<text x="51" y="106.3">~{BERR}</text>
<text x="51.7" y="103.7">~{IPLO}</text>
<text x="57.2" y="102.6">b27</text>
<text x="57.2" y="105.2">b28</text>
<text x="57.2" y="107.7">b29</text>
<text x="64.8" y="102.5">IPL0</text>
<text x="64.8" y="105.1">BERR</text>
<text x="64.8" y="107.6">IPL1</text>
<text x="99.1" y="102.5">DSMC</text>
<text x="100.3" y="107.6">SP0</text>
<text x="100.3" y="105.1">SP1</text>
<text x="106.7" y="102.6">a27</text>
<text x="106.7" y="105.2">a28</text>
<text x="106.7" y="107.7">a29</text>
<text x="111.5" y="103.7">~{DSMC}</text>
<text x="111.5" y="106.3">SP1</text>
<text x="122.1" y="106.3">~{BERR}</text>
<text x="122.8" y="103.7">~{IPLO}</text>
<text x="128.3" y="102.6">b27</text>
<text x="128.3" y="105.2">b28</text>
<text x="128.3" y="107.7">b29</text>
<text x="134.6" y="102.5">IPL0</text>
<text x="134.6" y="107.6">IPL1</text>
<text x="155.1" y="102.5">Jumper_3_Open</text>
<text x="156.8" y="105.2">1</text>
<text x="166.9" y="105.2">3</text>
<text x="180.8" y="102.5">GND</text>
<text x="239.9" y="107.5">U2</text>
<text x="247" y="102.5">VCC</text>
<text x="30.5" y="110.1">ma12va30</text>
<text x="30.5" y="112.7">me12va31</text>
<text x="35.6" y="110.2">a30</text>
<text x="35.6" y="112.8">a31</text>
<text x="40.4" y="108.8">SP0</text>
<text x="40.4" y="111.4">+12V</text>
<text x="40.4" y="113.9">-12V</text>
<text x="49.7" y="111.4">~{EXTINT}</text>
<text x="51.8" y="108.8">~{IPL1}</text>
<text x="53.1" y="113.9">Vin</text>
<text x="57.2" y="110.2">b30</text>
<text x="57.2" y="112.8">b31</text>
<text x="64.8" y="110.1">EXTINT</text>
<text x="100.3" y="110.1">ma12v a30</text>
<text x="100.3" y="112.7">me12v a31</text>
<text x="106.7" y="110.2">a30</text>
<text x="106.7" y="112.8">a31</text>
<text x="111.5" y="108.8">SP0</text>
<text x="111.5" y="111.4">+12V</text>
<text x="111.5" y="113.9">-12V</text>
<text x="120.8" y="111.4">~{EXTINT}</text>
<text x="122.9" y="108.8">~{IPL1}</text>
<text x="124.2" y="113.9">Vin</text>
<text x="128.3" y="110.2">b30</text>
<text x="128.3" y="112.8">b31</text>
<text x="134.6" y="110.1">EXTINT</text>
<text x="162.3" y="108.7" transform="rotate(-90 162.3 108.7)">2</text>
<text x="229.9" y="112.7">DS</text>
<text x="230.7" y="110.1">GAL16V8B-25QP</text>
<text x="237.4" y="112.8">1</text>
<text x="241" y="113.9">I1/CLK</text>
<text x="248.7" y="111.2" transform="rotate(-90 248.7 111.2)">20</text>
<text x="253.4" y="113.9">IO1</text>
<text x="258.4" y="112.8">19</text>
<text x="264.2" y="112.7">RAM_CE</text>
<text x="35.6" y="115.3">a32</text>
<text x="40.4" y="116.4">Vin</text>
<text x="53.1" y="116.4">Vin</text>
<text x="57.2" y="115.3">b32</text>
<text x="106.7" y="115.3">a32</text>
<text x="111.5" y="116.4">Vin</text>
<text x="124.2" y="116.4">Vin</text>
<text x="128.3" y="115.3">b32</text>
<text x="229.9" y="117.8">A16</text>
<text x="229.9" y="115.2">A17</text>
<text x="237.4" y="115.3">2</text>
<text x="237.4" y="117.9">3</text>
<text x="241" y="116.4">I2</text>
<text x="241" y="119">I3</text>
<text x="249.8" y="116.6" transform="rotate(-90 249.8 116.6)">VCC</text>
<text x="253.4" y="116.4">IO2</text>
<text x="253.6" y="119">I03</text>
<text x="258.4" y="115.3">18</text>
<text x="258.4" y="117.9">17</text>
<text x="264.2" y="115.2">RAM_OE</text>
<text x="68.6" y="120.2">+9V</text>
<text x="139.7" y="120.2">+9V</text>
<text x="162.2" y="120.7" transform="rotate(-90 162.2 120.7)">BERR</text>
<text x="182" y="124.3">SW_DIP_x02</text>
<text x="185.7" y="121.8">SW1</text>
<text x="229.9" y="120.3">A15</text>
<text x="229.9" y="125.4">AS</text>
<text x="237.4" y="120.4">4</text>
<text x="237.4" y="122.9">5</text>
<text x="237.4" y="125.5">6</text>
<text x="241" y="121.5">I4</text>
<text x="241" y="124.1">I5</text>
<text x="253.4" y="121.5">IO4</text>
<text x="253.4" y="124.1">IO5</text>
<text x="258.4" y="120.4">16</text>
<text x="258.4" y="122.9">15</text>
<text x="258.4" y="125.5">14</text>
<text x="264.2" y="120.3">DSMC</text>
<text x="264.2" y="125.4">DTACK</text>
<text x="182.2" y="130.6">1</text>
<text x="182.2" y="128">2</text>
<text x="192.3" y="130.6">4</text>
<text x="192.3" y="128">3</text>
<text x="237.4" y="128">7</text>
<text x="237.4" y="130.6">8</text>
<text x="241" y="126.6">I6</text>
<text x="241" y="129.1">I7</text>
<text x="241" y="131.7">I8</text>
<text x="253.4" y="126.6">IO6</text>
<text x="253.4" y="129.1">IO7</text>
<text x="253.4" y="131.7">IO8</text>
<text x="258.4" y="128">13</text>
<text x="258.4" y="130.6">12</text>
<text x="10.3" y="135.9">C</text>
<text x="118.1" y="132.7">NOTE JP3:</text>
<text x="118.1" y="134.7">1-2</text>
<text x="118.1" y="136.8">2-3</text>
<text x="123.3" y="134.7">Normal</text>
<text x="123.3" y="136.8">For</text>
<text x="127.5" y="136.8">use</text>
<text x="131.2" y="134.7">Position</text>
<text x="131.9" y="136.8">as</text>
<text x="135.3" y="136.8">+256Kb</text>
<text x="144" y="136.8">with</text>
<text x="149" y="136.8">my</text>
<text x="152.9" y="136.8">Trump</text>
<text x="159.8" y="136.8">Card</text>
<text x="188.2" y="136.9">JP1</text>
<text x="192.8" y="136.9">JP2</text>
<text x="229.9" y="133">A19</text>
<text x="229.9" y="135.5">A18</text>
<text x="236.8" y="135.6">11</text>
<text x="237.4" y="133.1">9</text>
<text x="241" y="134.2">I9</text>
<text x="241" y="136.8">I10/~{OE}</text>
<text x="285.3" y="135.9">C</text>
<text x="118.1" y="140.8">Install</text>
<text x="125.3" y="140.8">the</text>
<text x="129.4" y="140.8">+256K</text>
<text x="137" y="140.8">after</text>
<text x="142.7" y="140.8">the</text>
<text x="146.8" y="140.8">Trump</text>
<text x="153.7" y="140.8">Card</text>
<text x="175.8" y="138">GND</text>
<text x="188.2" y="138.9">OFF OFF -</text>
<text x="188.2" y="140.9">OFF</text>
<text x="189.4" y="143">ON OFF -</text>
<text x="194.1" y="140.9">ON -</text>
<text x="200.3" y="138.9">512Kb</text>
<text x="200.6" y="140.9">+256Kb</text>
<text x="200.6" y="143">+192Kb</text>
<text x="248.7" y="142.9" transform="rotate(-90 248.7 142.9)">10</text>
<text x="249.8" y="138.7" transform="rotate(-90 249.8 138.7)">GND</text>
<text x="189.4" y="145">ON</text>
<text x="194.4" y="145">ON -</text>
<text x="201" y="145">+128Kb</text>
<text x="209.8" y="145">&lt;-see</text>
<text x="217.3" y="145">notes</text>
<text x="223.6" y="145">of</text>
<text x="226.6" y="145">compatibility</text>
<text x="16.8" y="154.5">PWR_FLAG</text>
<text x="28.4" y="154.5">+9V</text>
<text x="43.1" y="153.5">U3</text>
<text x="80.6" y="154.5">VCC</text>
<text x="168.1" y="150.1">JP1</text>
<text x="168.1" y="152.1">OFF OFF - 512</text>
<text x="168.1" y="154.2">OFF</text>
<text x="172.8" y="150.1">JP2</text>
<text x="174" y="154.2">ON - 512+256</text>
<text x="184.1" y="152.1">&quot;standar&quot;</text>
<text x="189.3" y="154.2">=</text>
<text x="192.1" y="154.2">896Kb</text>
<text x="199.3" y="154.2">no</text>
<text x="202.8" y="154.2">expansion.</text>
<text x="246.9" y="150.7">GND</text>
<text x="37.4" y="159.8">3</text>
<text x="38.4" y="156.1">LM1117-5.0</text>
<text x="39.6" y="160.9">VI</text>
<text x="46.7" y="160.9">VO</text>
<text x="50.1" y="159.8">2</text>
<text x="169.3" y="156.2">ON OFF - 512+192</text>
<text x="169.3" y="158.2">ON</text>
<text x="174.3" y="158.2">ON - 512+256</text>
<text x="189.3" y="156.2">=</text>
<text x="189.3" y="158.2">+</text>
<text x="192.1" y="156.2">832Kb</text>
<text x="192.1" y="158.2">shadow</text>
<text x="199.3" y="156.2">+</text>
<text x="200.2" y="158.2">RAM =</text>
<text x="202" y="156.2">64Kb</text>
<text x="207.9" y="158.2">892Kb</text>
<text x="208" y="156.2">free</text>
<text x="212.9" y="156.2">for</text>
<text x="215.1" y="158.2">no</text>
<text x="216.7" y="156.2">ROMS.</text>
<text x="218.6" y="158.2">expansion.</text>
<text x="44.2" y="167.1" transform="rotate(-90 44.2 167.1)">1</text>
<text x="45.3" y="164.8" transform="rotate(-90 45.3 164.8)">GND</text>
<text x="34.3" y="172.7">C1</text>
<text x="57.8" y="172.7">C2</text>
<text x="74.3" y="173.6">C3</text>
<text x="85.7" y="173.6">C4</text>
<text x="34.3" y="175.2">100u/25V</text>
<text x="57.8" y="175.2">100u/16V</text>
<text x="74.3" y="176.1">100n</text>
<text x="85.7" y="176.1">100n</text>
<text x="10.3" y="185.9">D</text>
<text x="285.3" y="185.9">D</text>
<text x="17.2" y="192.6">PWR_FLAG</text>
<text x="28.4" y="193.9">GND</text>
<text x="35" y="199.9">1</text>
<text x="85" y="199.9">2</text>
<text x="135" y="199.9">3</text>
<text x="185" y="199.9">4</text>
<text x="235" y="199.9">5</text>
<text x="285" y="199.9">6</text>
</g>
</svg>
